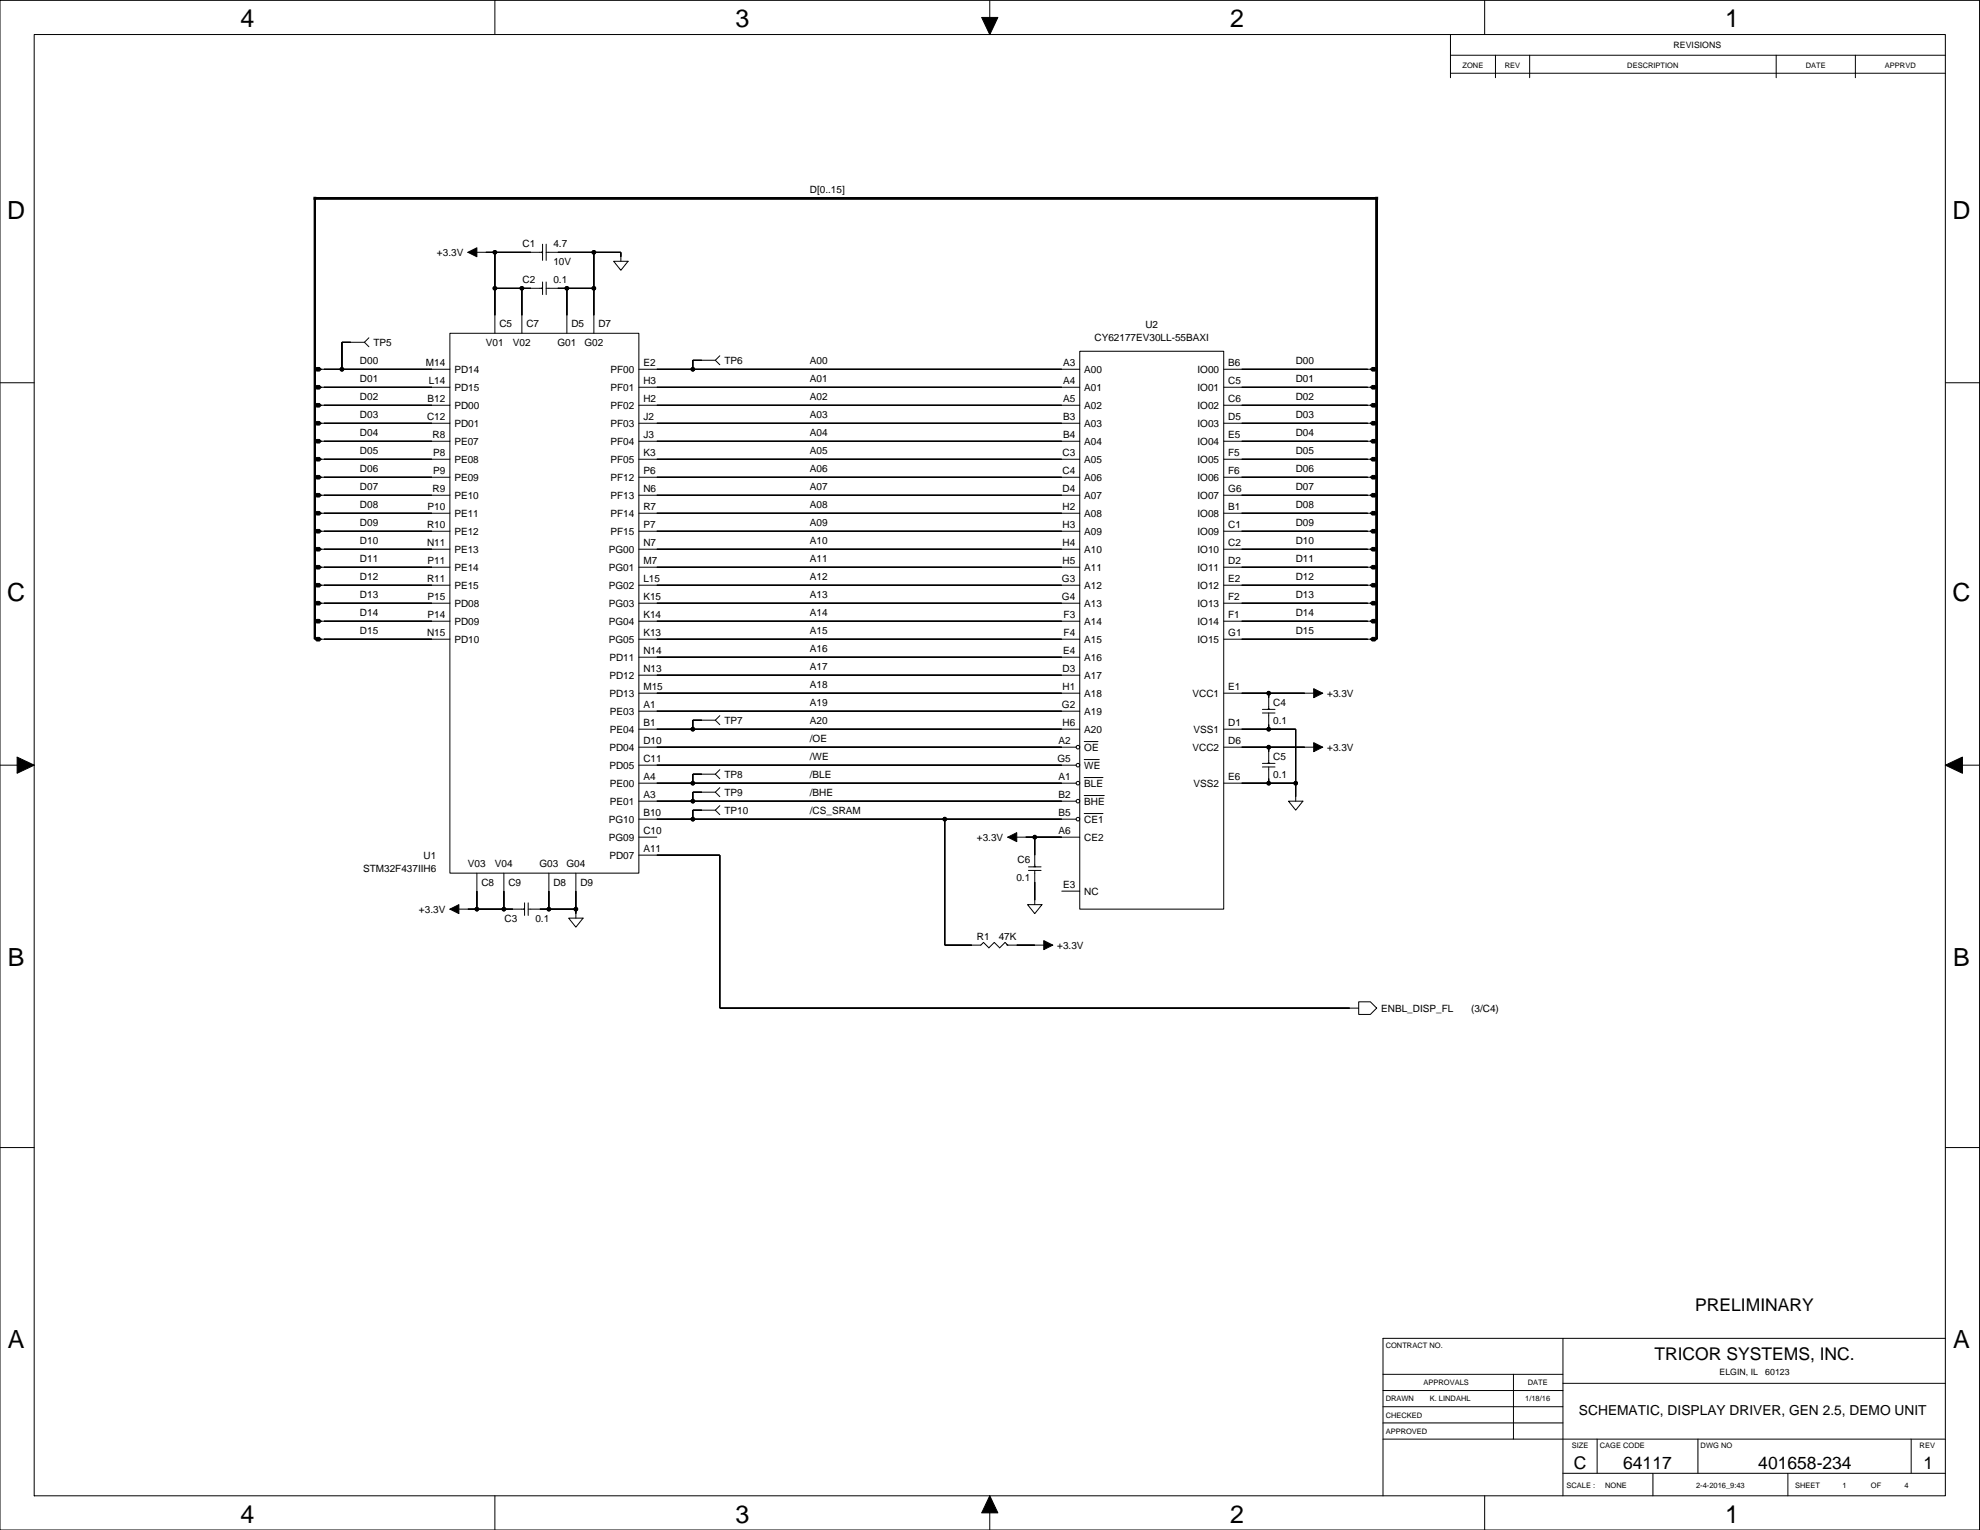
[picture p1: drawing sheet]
<svg xmlns="http://www.w3.org/2000/svg" width="559mm" height="432mm" viewBox="0 0 559 432" stroke-linecap="round" stroke-linejoin="round" font-family="sans-serif">
<g fill="none" stroke="#000" stroke-width=".28">
<path d="M0 .1h558.7v431.7h-558.7zM9.6 9.7h539.4v412.5h-539.4zM139.7 .1v9.6M279.3 .1v9.6M409.4 15.6h139.6M409.4 9.7v12.2M419 .1v9.6M422.1 15.6v6.3M431.7 15.6v6.3M501.3 15.6v6.3M523.6 15.6v6.3M409.4 20.7h139.6"/>
<path d="M134.6 71.2h18.5M137.1 71.2h.1M139.7 71.2v22.9M153.1 70.9l-.2 .3 .2 .3M153.1 68.9v4.6M153.1 79.6v3.5M154.1 71.2h21.1v2.5M154.1 68.9v4.6M154.1 79.6v3.5M167.6 71.2v22.9M173.2 73.7h4.1l-2.1 2.6zM102.8 96.6h-6.3v7.6"/>
<path d="M102.8 96.6l1.3 1.3M104.1 95.3l-1.3 1.3M127 94.1h53.3v152.3h-53.3zM139.7 81.4h13.4M147.3 81.4v12.7M153.1 81.1l-.2 .3 .2 .2M154.1 81.4h13.5M160 81.4v12.7M304.7 99.1h40.7v157.5h-40.7zM0 108h9.6M90.7 104.2h36.3M90.7 109.3h36.3"/>
<path d="M90.7 114.4h36.3M90.7 119.5h36.3M91.4 104.2h.1M91.4 109.3h.1M91.4 114.4h.1M91.4 119.5h.1M180.3 104.2h124.4M180.3 109.3h124.4M180.3 114.4h124.4M180.3 119.5h124.4M201.9 101.7h-6.4v2.5M201.9 101.7l1.3 1.2"/>
<path d="M203.2 100.4l-1.3 1.3M345.4 104.2h41.4M345.4 109.3h41.4M345.4 114.4h41.4M345.4 119.5h41.4M386 104.2h.1M386 109.3h.1M386 114.4h.1M386 119.5h.1M549 108h9.7M90.7 124.5h36.3M90.7 129.6h36.3"/>
<path d="M90.7 134.7h36.3M90.7 139.8h36.3M91.4 124.5h.1M91.4 129.6h.1M91.4 134.7h.1M91.4 139.8h.1M180.3 124.5h124.4M180.3 129.6h124.4M180.3 134.7h124.4M180.3 139.8h124.4M345.4 124.5h41.4M345.4 129.6h41.4"/>
<path d="M345.4 134.7h41.4M345.4 139.8h41.4M386 124.5h.1M386 129.6h.1M386 134.7h.1M386 139.8h.1M90.7 144.8h36.3M90.7 149.9h36.3M90.7 155h36.3M91.4 144.8h.1M91.4 149.9h.1M91.4 155h.1"/>
<path d="M180.3 144.8h124.4M180.3 149.9h124.4M180.3 155h124.4M345.4 144.8h41.4M345.4 149.9h41.4M345.4 155h41.4M386 144.8h.1M386 149.9h.1M386 155h.1M90.7 160.1h36.3M90.7 165.2h36.3M90.7 170.2h36.3"/>
<path d="M90.7 175.3h36.3M91.4 160.1h.1M91.4 165.2h.1M91.4 170.2h.1M91.4 175.3h.1M180.3 160.1h124.4M180.3 165.2h124.4M180.3 170.2h124.4M180.3 175.3h124.4M345.4 160.1h41.4M345.4 165.2h41.4M345.4 170.2h41.4"/>
<path d="M345.4 175.3h41.4M386 160.1h.1M386 165.2h.1M386 170.2h.1M386 175.3h.1M90.7 180.4h36.3M91.4 180.4h.1M180.3 195.6h124.4M180.3 180.4h124.4M180.3 185.5h124.4M180.3 190.6h124.4M345.4 195.6h25.4"/>
<path d="M345.4 180.4h41.4M358.1 195.6v4.6M368.2 195.6h.1M386 180.4h.1M0 215.9h9.6M180.3 215.9h123.4M180.3 210.9h123.4M180.3 200.7h124.4M180.3 205.8h124.4M201.9 203.3h-6.4v2.5M201.9 203.3l1.3 1.2M201.9 218.5h-6.4v2.5"/>
<path d="M201.9 218.5l1.3 1.3M203.2 202l-1.3 1.3M203.2 217.2l-1.3 1.3M306 214.4h4.2M306 219.4h5.3M306 209.3h3.9M345.4 205.8h20.3v20.3M345.4 210.9h25.4M356.3 201.2h3.5M356.3 200.2h3.5M356.3 216.5h3.5M356.3 215.4h3.5"/>
<path d="M357.8 200.2l.3-.2 .2 .2M357.8 215.4l.3-.2 .2 .2M358.1 201.2v4.6M358.1 210.9v4.5M358.1 216.5v4.5M368.2 210.9h.1M549 215.9h9.7M180.3 236.3h5.1M180.3 221h123.4M180.3 226.1h123.4M180.3 231.2h123.4M201.9 223.6h-6.4v2.5"/>
<path d="M201.9 223.6l1.3 1.2M201.9 228.6h-6.4v2.6M201.9 228.6l1.3 1.3M203.2 222.3l-1.3 1.3M203.2 227.4l-1.3 1.2M266.6 231.2v35.5h10.2l.8-.7 1.5 1.5 1.5-1.5 1.5 1.5 1.6-1.5 .7 .7M287 236.3h17.7M289.5 236.3h.1M292 236.3v8.3M306 224.5h5.6M306 229.6h5.3M345.4 221h20.3"/>
<path d="M363.6 226.1h4.1l-2 2.5zM129.5 256.6h18.5M132.1 256.6h.1M134.6 246.4v10.2M142.2 246.4v10.2M148 256.3l-.2 .3 .2 .2M148 254.8v3.6M149.1 256.6h13.4M149.1 254.8v3.6M154.9 246.4v10.2M160.5 259.1h4.1l-2.1 2.6zM162.5 246.4v12.7"/>
<path d="M180.3 241.3h22.9v43.2h180.3M290 255.3h4.1l-2.1 2.5zM290.3 245.7h3.5M290.3 244.6h3.5M291.8 244.6l.2-.2 .3 .2M292 245.7v9.6M299.7 251.5h5M284.2 266.5v.2h.2M284.4 266.7h10.2M292 266.7h.1M383.5 282.7h3.3l1.7 1.8-1.7 1.8h-3.3zM0 323.9h9.6"/>
<path d="M549 323.9h9.7M441.1 377.7v44.5M549 377.7h-158.7v44.5M390.3 387.9h50.8M390.3 397h50.8M390.3 392.4h50.8M427.1 387.9v18.3M441.1 390.4h107.9M390.3 401.6h50.8M390.3 406.2h158.7M441.1 415.8h107.9M450.7 406.2v9.6"/>
<path d="M466.5 415.8v6.4M479.2 406.2v9.6M504.6 415.8v6.4M539.4 406.2v9.6M139.7 422.2v9.6M279.3 422.2v9.6M419 422.2v9.6"/>
<circle cx="139.7" cy="71.2" r=".51"/>
<circle cx="167.6" cy="71.2" r=".51"/>
<circle cx="139.7" cy="81.4" r=".51"/>
<circle cx="147.3" cy="81.4" r=".51"/>
<circle cx="160" cy="81.4" r=".51"/>
<circle cx="167.6" cy="81.4" r=".51"/>
<circle cx="96.5" cy="104.2" r=".51"/>
<circle cx="195.5" cy="104.2" r=".51"/>
<circle cx="358.1" cy="195.6" r=".51"/>
<circle cx="195.5" cy="205.8" r=".51"/>
<circle cx="304.2" cy="210.9" r=".51"/>
<circle cx="304.2" cy="215.9" r=".51"/>
<circle cx="358.1" cy="205.8" r=".51"/>
<circle cx="358.1" cy="210.9" r=".51"/>
<circle cx="195.5" cy="221" r=".51"/>
<circle cx="195.5" cy="226.1" r=".51"/>
<circle cx="195.5" cy="231.2" r=".51"/>
<circle cx="266.6" cy="231.2" r=".51"/>
<circle cx="292" cy="236.3" r=".51"/>
<circle cx="304.2" cy="226.1" r=".51"/>
<circle cx="304.2" cy="221" r=".51"/>
<circle cx="304.2" cy="231.2" r=".51"/>
<circle cx="358.1" cy="221" r=".51"/>
<circle cx="365.7" cy="221" r=".51"/>
<circle cx="134.6" cy="256.6" r=".51"/>
<circle cx="142.2" cy="256.6" r=".51"/>
<circle cx="154.9" cy="256.6" r=".51"/>
<circle cx="162.5" cy="256.6" r=".51"/>
</g>
<g fill="#000" stroke="#000" stroke-width=".28">
<path d="M277.1 4.9h4.5l-2.3 4.8z" fill-rule="evenodd"/>
<path d="M88.6 55.7h.6v.5h-.6z" fill-rule="evenodd"/>
<path d="M388.3 55.7h.5v.5h-.5z" fill-rule="evenodd"/>
<path d="M132.1 71.2l2.5-1.3v2.6z" fill-rule="evenodd"/>
<path d="M137.1 71.2h2.6z" fill-rule="evenodd"/>
<path d="M139.7 71.2v10.2z" fill-rule="evenodd"/>
<path d="M139.7 71.2h10.1z" fill-rule="evenodd"/>
<path d="M167.6 71.2v10.2z" fill-rule="evenodd"/>
<path d="M157.4 71.2h10.2z" fill-rule="evenodd"/>
<path d="M175.2 71.2v1.3z" fill-rule="evenodd"/>
<path d="M167.6 71.2h7.6z" fill-rule="evenodd"/>
<path d="M96.5 96.6v7.6z" fill-rule="evenodd"/>
<path d="M96.5 96.6h2.5z" fill-rule="evenodd"/>
<path d="M139.7 81.4v7.6z" fill-rule="evenodd"/>
<path d="M147.3 81.4v7.6z" fill-rule="evenodd"/>
<path d="M139.7 81.4h7.6z" fill-rule="evenodd"/>
<path d="M147.3 81.4h2.5z" fill-rule="evenodd"/>
<path d="M157.4 81.4h2.6z" fill-rule="evenodd"/>
<path d="M160 81.4v7.6z" fill-rule="evenodd"/>
<path d="M167.6 81.4v7.6z" fill-rule="evenodd"/>
<path d="M160 81.4h7.6z" fill-rule="evenodd"/>
<path d="M89.4 103.7h.7l.6 .5-.6 .5h-.7l-.5-.5z" fill-rule="evenodd"/>
<path d="M88.9 109.3l.5-.5h.7l.6 .5-.6 .5h-.7z" fill-rule="evenodd"/>
<path d="M89.4 113.9h.7l.6 .5-.6 .5h-.7l-.5-.5z" fill-rule="evenodd"/>
<path d="M89.4 118.9h.7l.6 .6-.6 .5h-.7l-.5-.5z" fill-rule="evenodd"/>
<path d="M91.4 104.2h5.1z" fill-rule="evenodd"/>
<path d="M91.4 109.3h30.5z" fill-rule="evenodd"/>
<path d="M91.4 114.4h30.5z" fill-rule="evenodd"/>
<path d="M91.4 119.5h30.5z" fill-rule="evenodd"/>
<path d="M96.5 104.2h25.4z" fill-rule="evenodd"/>
<path d="M195.5 101.7v2.5z" fill-rule="evenodd"/>
<path d="M185.4 104.2h10.1z" fill-rule="evenodd"/>
<path d="M195.5 101.7h2.6z" fill-rule="evenodd"/>
<path d="M185.4 109.3h114.3z" fill-rule="evenodd"/>
<path d="M185.4 114.4h114.3z" fill-rule="evenodd"/>
<path d="M185.4 119.5h114.3z" fill-rule="evenodd"/>
<path d="M195.5 104.2h104.2z" fill-rule="evenodd"/>
<path d="M350.4 104.2h35.6z" fill-rule="evenodd"/>
<path d="M350.4 109.3h35.6z" fill-rule="evenodd"/>
<path d="M350.4 114.4h35.6z" fill-rule="evenodd"/>
<path d="M350.4 119.5h35.6z" fill-rule="evenodd"/>
<path d="M387.3 103.7h.7l.5 .5-.5 .5h-.7l-.5-.5z" fill-rule="evenodd"/>
<path d="M386.8 109.3l.5-.5h.7l.5 .5-.5 .5h-.7z" fill-rule="evenodd"/>
<path d="M387.3 113.9h.7l.5 .5-.5 .5h-.7l-.5-.5z" fill-rule="evenodd"/>
<path d="M387.3 118.9h.7l.5 .6-.5 .5h-.7l-.5-.5z" fill-rule="evenodd"/>
<path d="M88.9 124.5l.5-.5h.7l.6 .5-.6 .5h-.7z" fill-rule="evenodd"/>
<path d="M89.4 129.1h.7l.6 .5-.6 .5h-.7l-.5-.5z" fill-rule="evenodd"/>
<path d="M89.4 134.2h.7l.6 .5-.6 .5h-.7l-.5-.5z" fill-rule="evenodd"/>
<path d="M89.4 139.3h.7l.6 .5-.6 .5h-.7l-.5-.5z" fill-rule="evenodd"/>
<path d="M91.4 124.5h30.5z" fill-rule="evenodd"/>
<path d="M91.4 129.6h30.5z" fill-rule="evenodd"/>
<path d="M91.4 134.7h30.5z" fill-rule="evenodd"/>
<path d="M91.4 139.8h30.5z" fill-rule="evenodd"/>
<path d="M185.4 124.5h114.3z" fill-rule="evenodd"/>
<path d="M185.4 129.6h114.3z" fill-rule="evenodd"/>
<path d="M185.4 134.7h114.3z" fill-rule="evenodd"/>
<path d="M185.4 139.8h114.3z" fill-rule="evenodd"/>
<path d="M350.4 124.5h35.6z" fill-rule="evenodd"/>
<path d="M350.4 129.6h35.6z" fill-rule="evenodd"/>
<path d="M350.4 134.7h35.6z" fill-rule="evenodd"/>
<path d="M350.4 139.8h35.6z" fill-rule="evenodd"/>
<path d="M386.8 124.5l.5-.5h.7l.5 .5-.5 .5h-.7z" fill-rule="evenodd"/>
<path d="M386.8 129.6l.5-.5h.7l.5 .5-.5 .5h-.7z" fill-rule="evenodd"/>
<path d="M387.3 134.2h.7l.5 .5-.5 .5h-.7l-.5-.5z" fill-rule="evenodd"/>
<path d="M387.3 139.3h.7l.5 .5-.5 .5h-.7l-.5-.5z" fill-rule="evenodd"/>
<path d="M89.4 144.3h.7l.6 .5-.6 .6h-.7l-.5-.6z" fill-rule="evenodd"/>
<path d="M89.4 149.4h.7l.6 .5-.6 .5h-.7l-.5-.5z" fill-rule="evenodd"/>
<path d="M89.4 154.5h.7l.6 .5-.6 .5h-.7l-.5-.5z" fill-rule="evenodd"/>
<path d="M91.4 144.8h30.5z" fill-rule="evenodd"/>
<path d="M91.4 149.9h30.5z" fill-rule="evenodd"/>
<path d="M91.4 155h30.5z" fill-rule="evenodd"/>
<path d="M185.4 144.8h114.3z" fill-rule="evenodd"/>
<path d="M185.4 149.9h114.3z" fill-rule="evenodd"/>
<path d="M185.4 155h114.3z" fill-rule="evenodd"/>
<path d="M350.4 144.8h35.6z" fill-rule="evenodd"/>
<path d="M350.4 149.9h35.6z" fill-rule="evenodd"/>
<path d="M350.4 155h35.6z" fill-rule="evenodd"/>
<path d="M386.8 144.8l.5-.5h.7l.5 .5-.5 .6h-.7z" fill-rule="evenodd"/>
<path d="M387.3 149.4h.7l.5 .5-.5 .5h-.7l-.5-.5z" fill-rule="evenodd"/>
<path d="M387.3 154.5h.7l.5 .5-.5 .5h-.7l-.5-.5z" fill-rule="evenodd"/>
<path d="M89.4 159.6h.7l.6 .5-.6 .5h-.7l-.5-.5z" fill-rule="evenodd"/>
<path d="M89.4 164.7h.7l.6 .5-.6 .5h-.7l-.5-.5z" fill-rule="evenodd"/>
<path d="M89.4 169.7h.7l.6 .5-.6 .5h-.7l-.5-.5z" fill-rule="evenodd"/>
<path d="M89.4 174.8h.7l.6 .5-.6 .5h-.7l-.5-.5z" fill-rule="evenodd"/>
<path d="M91.4 160.1h30.5z" fill-rule="evenodd"/>
<path d="M91.4 165.2h30.5z" fill-rule="evenodd"/>
<path d="M91.4 170.2h30.5z" fill-rule="evenodd"/>
<path d="M91.4 175.3h30.5z" fill-rule="evenodd"/>
<path d="M185.4 160.1h114.3z" fill-rule="evenodd"/>
<path d="M185.4 165.2h114.3z" fill-rule="evenodd"/>
<path d="M185.4 170.2h114.3z" fill-rule="evenodd"/>
<path d="M185.4 175.3h114.3z" fill-rule="evenodd"/>
<path d="M350.4 160.1h35.6z" fill-rule="evenodd"/>
<path d="M350.4 165.2h35.6z" fill-rule="evenodd"/>
<path d="M350.4 170.2h35.6z" fill-rule="evenodd"/>
<path d="M350.4 175.3h35.6z" fill-rule="evenodd"/>
<path d="M386.8 160.1l.5-.5h.7l.5 .5-.5 .5h-.7z" fill-rule="evenodd"/>
<path d="M386.8 165.2l.5-.5h.7l.5 .5-.5 .5h-.7z" fill-rule="evenodd"/>
<path d="M387.3 169.7h.7l.5 .5-.5 .5h-.7l-.5-.5z" fill-rule="evenodd"/>
<path d="M387.3 174.8h.7l.5 .5-.5 .5h-.7l-.5-.5z" fill-rule="evenodd"/>
<path d="M89.4 179.9h.7l.6 .5-.6 .5h-.7l-.5-.5z" fill-rule="evenodd"/>
<path d="M91.4 180.4h30.5z" fill-rule="evenodd"/>
<path d="M185.4 180.4h114.3z" fill-rule="evenodd"/>
<path d="M185.4 195.6h114.3z" fill-rule="evenodd"/>
<path d="M185.4 190.6h114.3z" fill-rule="evenodd"/>
<path d="M185.4 185.5h114.3z" fill-rule="evenodd"/>
<path d="M358.1 195.6v1.3z" fill-rule="evenodd"/>
<path d="M350.4 195.6h7.7z" fill-rule="evenodd"/>
<path d="M358.1 195.6h10.1z" fill-rule="evenodd"/>
<path d="M370.8 194.4l2.5 1.2-2.5 1.3z" fill-rule="evenodd"/>
<path d="M350.4 180.4h35.6z" fill-rule="evenodd"/>
<path d="M386.8 180.4l.5-.5h.7l.5 .5-.5 .5h-.7z" fill-rule="evenodd"/>
<path d="M4.8 213.7l4.8 2.2-4.8 2.3z" fill-rule="evenodd"/>
<path d="M195.5 218.5v2.5z" fill-rule="evenodd"/>
<path d="M195.5 203.3v2.5z" fill-rule="evenodd"/>
<path d="M185.4 205.8h10.1z" fill-rule="evenodd"/>
<path d="M195.5 218.5h2.6z" fill-rule="evenodd"/>
<path d="M195.5 203.3h2.6z" fill-rule="evenodd"/>
<path d="M185.4 200.7h114.3z" fill-rule="evenodd"/>
<path d="M195.5 205.8h104.2z" fill-rule="evenodd"/>
<path d="M185.4 215.9h114.3z" fill-rule="evenodd"/>
<path d="M185.4 210.9h114.3z" fill-rule="evenodd"/>
<path d="M358.1 210.9v1.2z" fill-rule="evenodd"/>
<path d="M350.4 210.9h7.7z" fill-rule="evenodd"/>
<path d="M358.1 219.8v1.2z" fill-rule="evenodd"/>
<path d="M358.1 204.5v1.3z" fill-rule="evenodd"/>
<path d="M350.4 205.8h7.7z" fill-rule="evenodd"/>
<path d="M358.1 205.8h7.6z" fill-rule="evenodd"/>
<path d="M365.7 205.8v15.2z" fill-rule="evenodd"/>
<path d="M358.1 210.9h10.1z" fill-rule="evenodd"/>
<path d="M370.8 209.6l2.5 1.3-2.5 1.2z" fill-rule="evenodd"/>
<path d="M549 215.9l4.8-2.2v4.5z" fill-rule="evenodd"/>
<path d="M185.4 221h10.1z" fill-rule="evenodd"/>
<path d="M195.5 223.6v2.5z" fill-rule="evenodd"/>
<path d="M185.4 226.1h10.1z" fill-rule="evenodd"/>
<path d="M195.5 228.6v2.6z" fill-rule="evenodd"/>
<path d="M185.4 231.2h10.1z" fill-rule="evenodd"/>
<path d="M195.5 223.6h2.6z" fill-rule="evenodd"/>
<path d="M195.5 228.6h2.6z" fill-rule="evenodd"/>
<path d="M266.6 231.2v35.5z" fill-rule="evenodd"/>
<path d="M195.5 231.2h71.1z" fill-rule="evenodd"/>
<path d="M284.4 236.3l2.6-1.3v2.5z" fill-rule="evenodd"/>
<path d="M289.5 236.3h2.5z" fill-rule="evenodd"/>
<path d="M292 236.3v5z" fill-rule="evenodd"/>
<path d="M292 236.3h7.7z" fill-rule="evenodd"/>
<path d="M195.5 221h104.2z" fill-rule="evenodd"/>
<path d="M195.5 226.1h104.2z" fill-rule="evenodd"/>
<path d="M266.6 231.2h33.1z" fill-rule="evenodd"/>
<path d="M350.4 221h7.7z" fill-rule="evenodd"/>
<path d="M358.1 221h7.6z" fill-rule="evenodd"/>
<path d="M365.7 221v3.8z" fill-rule="evenodd"/>
<path d="M127 256.6l2.5-1.3v2.5z" fill-rule="evenodd"/>
<path d="M134.6 251.5v5.1z" fill-rule="evenodd"/>
<path d="M132.1 256.6h2.5z" fill-rule="evenodd"/>
<path d="M142.2 251.5v5.1z" fill-rule="evenodd"/>
<path d="M134.6 256.6h7.6z" fill-rule="evenodd"/>
<path d="M142.2 256.6h2.5z" fill-rule="evenodd"/>
<path d="M154.9 251.5v5.1z" fill-rule="evenodd"/>
<path d="M152.4 256.6h2.5z" fill-rule="evenodd"/>
<path d="M162.5 251.5v5.1z" fill-rule="evenodd"/>
<path d="M162.5 256.6v1.2z" fill-rule="evenodd"/>
<path d="M154.9 256.6h7.6z" fill-rule="evenodd"/>
<path d="M203.2 241.3v43.2z" fill-rule="evenodd"/>
<path d="M185.4 241.3h17.8z" fill-rule="evenodd"/>
<path d="M292 249v5z" fill-rule="evenodd"/>
<path d="M266.6 266.7h7.7z" fill-rule="evenodd"/>
<path d="M287 266.7h5z" fill-rule="evenodd"/>
<path d="M294.6 265.5l2.5 1.2-2.5 1.3z" fill-rule="evenodd"/>
<path d="M203.2 284.5h177.7z" fill-rule="evenodd"/>
<path d="M279.3 422.2l2.3 4.8h-4.5z" fill-rule="evenodd"/>
<circle cx="139.7" cy="71.2" r=".51"/>
<circle cx="167.6" cy="71.2" r=".51"/>
<circle cx="139.7" cy="81.4" r=".51"/>
<circle cx="147.3" cy="81.4" r=".51"/>
<circle cx="160" cy="81.4" r=".51"/>
<circle cx="167.6" cy="81.4" r=".51"/>
<circle cx="96.5" cy="104.2" r=".51"/>
<circle cx="195.5" cy="104.2" r=".51"/>
<circle cx="358.1" cy="195.6" r=".51"/>
<circle cx="195.5" cy="205.8" r=".51"/>
<circle cx="358.1" cy="205.8" r=".51"/>
<circle cx="358.1" cy="210.9" r=".51"/>
<circle cx="195.5" cy="221" r=".51"/>
<circle cx="195.5" cy="226.1" r=".51"/>
<circle cx="195.5" cy="231.2" r=".51"/>
<circle cx="266.6" cy="231.2" r=".51"/>
<circle cx="292" cy="236.3" r=".51"/>
<circle cx="358.1" cy="221" r=".51"/>
<circle cx="365.7" cy="221" r=".51"/>
<circle cx="134.6" cy="256.6" r=".51"/>
<circle cx="142.2" cy="256.6" r=".51"/>
<circle cx="154.9" cy="256.6" r=".51"/>
<circle cx="162.5" cy="256.6" r=".51"/>
</g>
<g fill="#000" stroke="#000" stroke-width=".6">
<path d="M88.9 56v124.4z" fill-rule="evenodd"/>
<path d="M388.5 56v124.4z" fill-rule="evenodd"/>
<path d="M88.9 56h299.6z" fill-rule="evenodd"/>
</g>
<path d="M88.9 180.4v-124.4h299.6v124.4" fill="none" stroke="#000" stroke-width=".6"/>
<g font-size="7.1">
<text x="67.9" y="7.7">4</text>
<text x="207.5" y="7.7">3</text>
<text x="347.2" y="7.7">2</text>
<text x="486.9" y="7.7">1</text>
<text x="2" y="61.8">D</text>
<text x="551" y="61.8">D</text>
<text x="2" y="169.7">C</text>
<text x="551" y="169.7">C</text>
<text x="2.2" y="272.6">B</text>
<text x="551.2" y="272.6">B</text>
<text x="2.2" y="380.5">A</text>
<text x="551.2" y="380.5">A</text>
<text x="67.9" y="429.8">4</text>
<text x="207.5" y="429.8">3</text>
<text x="347.2" y="429.8">2</text>
<text x="486.9" y="429.8">1</text>
</g>
<g font-size="4.9">
<text x="478.4" y="370.1">PRELIMINARY</text>
<text x="466.9" y="383.8">TRICOR SYSTEMS, INC.</text>
<text x="444.1" y="414.5">C</text>
<text x="458.1" y="414.5">64117</text>
<text x="496.2" y="414.5">401658-234</text>
<text x="542.8" y="414.5">1</text>
</g>
<text font-size="3.9" x="445.6" y="399.4">SCHEMATIC, DISPLAY DRIVER, GEN 2.5, DEMO UNIT</text>
<g font-size="2.8">
<text x="228.5" y="54.4">D[0..15]</text>
<text x="147.5" y="69.7">C1</text>
<text x="156.2" y="69.7">4.7</text>
<text x="123.3" y="72.2">+3.3V</text>
<text x="156.2" y="74.8">10V</text>
<text x="147.5" y="79.8">C2</text>
<text x="156.2" y="79.8">0.1</text>
<text x="140.9" y="92.3">C5</text>
<text x="148.6" y="92.3">C7</text>
<text x="161.3" y="92.3">D5</text>
<text x="168.9" y="92.3">D7</text>
<text x="323.2" y="92.5">U2</text>
<text x="105.4" y="97.6">TP5</text>
<text x="137.2" y="97.7">V01</text>
<text x="144.8" y="97.7">V02</text>
<text x="157.3" y="97.7">G01</text>
<text x="164.9" y="97.7">G02</text>
<text x="308.9" y="96.3">CY62177EV30LL-55BAXI</text>
<text x="101.6" y="107.8">D01</text>
<text x="101.6" y="102.7">D00</text>
<text x="120.2" y="103.2">M14</text>
<text x="128.2" y="105.2">PD14</text>
<text x="172.3" y="105.2">PF00</text>
<text x="181.6" y="103.2">E2</text>
<text x="204.4" y="102.7">TP6</text>
<text x="228.5" y="107.8">A01</text>
<text x="228.5" y="102.7">A00</text>
<text x="300" y="103.2">A3</text>
<text x="306" y="105.2">A00</text>
<text x="338" y="105.2">IO00</text>
<text x="346.6" y="103.2">B6</text>
<text x="365.7" y="102.7">D00</text>
<text x="365.7" y="107.8">D01</text>
<text x="101.6" y="112.8">D02</text>
<text x="120.7" y="113.4">B12</text>
<text x="121" y="108.3">L14</text>
<text x="128.2" y="110.3">PD15</text>
<text x="172.3" y="110.3">PF01</text>
<text x="181.6" y="108.3">H3</text>
<text x="181.6" y="113.4">H2</text>
<text x="228.5" y="112.8">A02</text>
<text x="300" y="108.3">A4</text>
<text x="300" y="113.4">A5</text>
<text x="306" y="110.3">A01</text>
<text x="338" y="110.3">IO01</text>
<text x="346.6" y="108.3">C5</text>
<text x="346.6" y="113.4">C6</text>
<text x="365.7" y="112.8">D02</text>
<text x="101.6" y="117.9">D03</text>
<text x="120.5" y="118.4">C12</text>
<text x="128.2" y="115.4">PD00</text>
<text x="172.3" y="115.4">PF02</text>
<text x="181.6" y="118.4">J2</text>
<text x="228.5" y="117.9">A03</text>
<text x="300" y="118.4">B3</text>
<text x="306" y="115.4">A02</text>
<text x="338" y="115.4">IO02</text>
<text x="346.6" y="118.4">D5</text>
<text x="365.7" y="117.9">D03</text>
<text x="101.6" y="123">D04</text>
<text x="122.1" y="123.5">R8</text>
<text x="128.2" y="125.5">PE07</text>
<text x="128.2" y="120.5">PD01</text>
<text x="172.3" y="120.5">PF03</text>
<text x="172.3" y="125.5">PF04</text>
<text x="181.6" y="123.5">J3</text>
<text x="228.5" y="123">A04</text>
<text x="300" y="123.5">B4</text>
<text x="306" y="120.5">A03</text>
<text x="306" y="125.5">A04</text>
<text x="338" y="120.5">IO03</text>
<text x="338" y="125.5">IO04</text>
<text x="346.6" y="123.5">E5</text>
<text x="365.7" y="123">D04</text>
<text x="101.6" y="128.1">D05</text>
<text x="122.2" y="128.6">P8</text>
<text x="128.2" y="130.6">PE08</text>
<text x="172.3" y="130.6">PF05</text>
<text x="181.6" y="128.6">K3</text>
<text x="228.5" y="128.1">A05</text>
<text x="299.9" y="128.6">C3</text>
<text x="306" y="130.6">A05</text>
<text x="338" y="130.6">IO05</text>
<text x="346.6" y="128.6">F5</text>
<text x="365.7" y="128.1">D05</text>
<text x="101.6" y="133.2">D06</text>
<text x="122.2" y="133.7">P9</text>
<text x="128.2" y="135.7">PE09</text>
<text x="172.3" y="135.7">PF12</text>
<text x="181.6" y="133.7">P6</text>
<text x="228.5" y="133.2">A06</text>
<text x="299.9" y="133.7">C4</text>
<text x="306" y="135.7">A06</text>
<text x="338" y="135.7">IO06</text>
<text x="346.6" y="133.7">F6</text>
<text x="365.7" y="133.2">D06</text>
<text x="101.6" y="138.2">D07</text>
<text x="101.6" y="143.3">D08</text>
<text x="120.7" y="143.8">P10</text>
<text x="122.1" y="138.8">R9</text>
<text x="128.2" y="140.8">PE10</text>
<text x="172.3" y="140.8">PF13</text>
<text x="181.6" y="138.8">N6</text>
<text x="181.6" y="143.8">R7</text>
<text x="228.5" y="138.2">A07</text>
<text x="228.5" y="143.3">A08</text>
<text x="299.9" y="138.8">D4</text>
<text x="299.9" y="143.8">H2</text>
<text x="306" y="140.8">A07</text>
<text x="338" y="140.8">IO07</text>
<text x="346.6" y="138.8">G6</text>
<text x="346.6" y="143.8">B1</text>
<text x="365.7" y="138.2">D07</text>
<text x="365.7" y="143.3">D08</text>
<text x="101.6" y="148.4">D09</text>
<text x="120.5" y="148.9">R10</text>
<text x="128.2" y="145.9">PE11</text>
<text x="172.3" y="145.9">PF14</text>
<text x="181.6" y="148.9">P7</text>
<text x="228.5" y="148.4">A09</text>
<text x="299.9" y="148.9">H3</text>
<text x="306" y="145.9">A08</text>
<text x="338" y="145.9">IO08</text>
<text x="346.6" y="148.9">C1</text>
<text x="365.7" y="148.4">D09</text>
<text x="101.6" y="153.5">D10</text>
<text x="120.5" y="154">N11</text>
<text x="128.2" y="150.9">PE12</text>
<text x="172.3" y="150.9">PF15</text>
<text x="181.6" y="154">N7</text>
<text x="228.5" y="153.5">A10</text>
<text x="299.9" y="154">H4</text>
<text x="306" y="150.9">A09</text>
<text x="338" y="150.9">IO09</text>
<text x="346.6" y="154">C2</text>
<text x="365.7" y="153.5">D10</text>
<text x="101.6" y="158.6">D11</text>
<text x="120.7" y="159.1">P11</text>
<text x="128.2" y="156">PE13</text>
<text x="128.2" y="161.1">PE14</text>
<text x="171.8" y="156">PG00</text>
<text x="171.8" y="161.1">PG01</text>
<text x="181.6" y="159.1">M7</text>
<text x="228.5" y="158.6">A11</text>
<text x="299.9" y="159.1">H5</text>
<text x="306" y="156">A10</text>
<text x="306" y="161.1">A11</text>
<text x="338" y="156">IO10</text>
<text x="338" y="161.1">IO11</text>
<text x="346.6" y="159.1">D2</text>
<text x="365.7" y="158.6">D11</text>
<text x="101.6" y="163.6">D12</text>
<text x="120.5" y="164.2">R11</text>
<text x="128.2" y="166.2">PE15</text>
<text x="171.8" y="166.2">PG02</text>
<text x="181.6" y="164.2">L15</text>
<text x="228.5" y="163.6">A12</text>
<text x="299.7" y="164.2">G3</text>
<text x="306" y="166.2">A12</text>
<text x="338" y="166.2">IO12</text>
<text x="346.6" y="164.2">E2</text>
<text x="365.7" y="163.6">D12</text>
<text x="101.6" y="168.7">D13</text>
<text x="101.6" y="173.8">D14</text>
<text x="120.7" y="169.2">P15</text>
<text x="128.2" y="171.3">PD08</text>
<text x="171.8" y="171.3">PG03</text>
<text x="181.6" y="169.2">K15</text>
<text x="228.5" y="168.7">A13</text>
<text x="228.5" y="173.8">A14</text>
<text x="299.7" y="169.2">G4</text>
<text x="306" y="171.3">A13</text>
<text x="338" y="171.3">IO13</text>
<text x="346.6" y="169.2">F2</text>
<text x="365.7" y="168.7">D13</text>
<text x="365.7" y="173.8">D14</text>
<text x="101.6" y="178.9">D15</text>
<text x="120.5" y="179.4">N15</text>
<text x="120.7" y="174.3">P14</text>
<text x="128.2" y="176.3">PD09</text>
<text x="171.8" y="176.3">PG04</text>
<text x="181.6" y="174.3">K14</text>
<text x="181.6" y="179.4">K13</text>
<text x="228.5" y="178.9">A15</text>
<text x="300.2" y="179.4">F4</text>
<text x="300.2" y="174.3">F3</text>
<text x="306" y="176.3">A14</text>
<text x="338" y="176.3">IO14</text>
<text x="346.6" y="174.3">F1</text>
<text x="346.6" y="179.4">G1</text>
<text x="365.7" y="178.9">D15</text>
<text x="128.2" y="181.4">PD10</text>
<text x="171.8" y="181.4">PG05</text>
<text x="181.6" y="184.5">N14</text>
<text x="228.5" y="183.9">A16</text>
<text x="300" y="184.5">E4</text>
<text x="306" y="181.4">A15</text>
<text x="338" y="181.4">IO15</text>
<text x="172" y="186.5">PD11</text>
<text x="172" y="191.6">PD12</text>
<text x="181.6" y="189.5">N13</text>
<text x="228.5" y="189">A17</text>
<text x="299.9" y="189.5">D3</text>
<text x="306" y="186.5">A16</text>
<text x="306" y="191.6">A17</text>
<text x="172" y="196.6">PD13</text>
<text x="181.6" y="194.6">M15</text>
<text x="228.5" y="194.1">A18</text>
<text x="299.9" y="194.6">H1</text>
<text x="306" y="196.6">A18</text>
<text x="336.6" y="196.6">VCC1</text>
<text x="346.6" y="194.6">E1</text>
<text x="374.6" y="196.6">+3.3V</text>
<text x="172.1" y="201.7">PE03</text>
<text x="181.6" y="199.7">A1</text>
<text x="228.5" y="199.2">A19</text>
<text x="299.7" y="199.7">G2</text>
<text x="306" y="201.7">A19</text>
<text x="359.3" y="199.2">C4</text>
<text x="172.1" y="206.8">PE04</text>
<text x="181.6" y="209.9">D10</text>
<text x="181.6" y="204.8">B1</text>
<text x="204.4" y="204.3">TP7</text>
<text x="228.5" y="204.3">A20</text>
<text x="228.5" y="209.3">/OE</text>
<text x="298.7" y="209.9">A2</text>
<text x="299.9" y="204.8">H6</text>
<text x="306" y="206.8">A20</text>
<text x="336.9" y="206.8">VSS1</text>
<text x="346.6" y="209.9">D6</text>
<text x="346.6" y="204.8">D1</text>
<text x="359.3" y="204.3">0.1</text>
<text x="172" y="211.9">PD04</text>
<text x="181.6" y="214.9">C11</text>
<text x="228.5" y="214.4">/WE</text>
<text x="298.4" y="214.9">G5</text>
<text x="306" y="211.9">OE</text>
<text x="336.6" y="211.9">VCC2</text>
<text x="359.3" y="214.4">C5</text>
<text x="374.6" y="211.9">+3.3V</text>
<text x="172" y="217">PD05</text>
<text x="181.6" y="220">A4</text>
<text x="204.4" y="219.5">TP8</text>
<text x="228.5" y="219.5">/BLE</text>
<text x="298.7" y="220">A1</text>
<text x="306" y="217">WE</text>
<text x="346.6" y="220">E6</text>
<text x="359.3" y="219.5">0.1</text>
<text x="172.1" y="222">PE00</text>
<text x="172.1" y="227.1">PE01</text>
<text x="181.6" y="225.1">A3</text>
<text x="204.4" y="224.6">TP9</text>
<text x="228.5" y="224.6">/BHE</text>
<text x="298.7" y="225.1">B2</text>
<text x="306" y="227.1">BHE</text>
<text x="306" y="222">BLE</text>
<text x="336.9" y="222">VSS2</text>
<text x="171.8" y="232.2">PG10</text>
<text x="181.6" y="230.2">B10</text>
<text x="204.4" y="229.7">TP10</text>
<text x="228.5" y="229.7">/CS_SRAM</text>
<text x="298.7" y="230.2">B5</text>
<text x="306" y="232.2">CE1</text>
<text x="171.8" y="237.3">PG09</text>
<text x="181.6" y="235.3">C10</text>
<text x="275.7" y="237.3">+3.3V</text>
<text x="298.7" y="235.3">A6</text>
<text x="306" y="237.3">CE2</text>
<text x="119.6" y="242.4">U1</text>
<text x="132.1" y="244.7">V03</text>
<text x="139.7" y="244.7">V04</text>
<text x="152.2" y="244.7">G03</text>
<text x="159.9" y="244.7">G04</text>
<text x="172" y="242.4">PD07</text>
<text x="181.6" y="240.3">A11</text>
<text x="287.2" y="243.6">C6</text>
<text x="102.5" y="246.2">STM32F437IIH6</text>
<text x="135.9" y="250.1">C8</text>
<text x="143.5" y="250.1">C9</text>
<text x="156.2" y="250.1">D8</text>
<text x="163.8" y="250.1">D9</text>
<text x="286.8" y="248.7">0.1</text>
<text x="300" y="250.5">E3</text>
<text x="118.2" y="257.6">+3.3V</text>
<text x="306" y="252.5">NC</text>
<text x="142.4" y="260.1">C3</text>
<text x="151.1" y="260.1">0.1</text>
<text x="275.7" y="265.2">R1</text>
<text x="281.9" y="265.2">47K</text>
<text x="298.4" y="267.8">+3.3V</text>
<text x="389.8" y="285.5">ENBL_DISP_FL</text>
<text x="415.2" y="285.5">(3/C4)</text>
</g>
<g font-size="2.5">
<text x="472.3" y="13.6">REVISIONS</text>
<text x="485.3" y="388">ELGIN, IL</text>
<text x="498.2" y="388">60123</text>
</g>
<g font-size="2.1">
<text x="412.8" y="19.1">ZONE</text>
<text x="424.7" y="19.1">REV</text>
<text x="459.3" y="19.1">DESCRIPTION</text>
<text x="509.6" y="19.1">DATE</text>
<text x="532" y="19.1">APPRVD</text>
<text x="391.1" y="380.4">CONTRACT NO.</text>
<text x="391.1" y="395.5">DRAWN</text>
<text x="401.7" y="390.8">APPROVALS</text>
<text x="403.5" y="395.5">K. LINDAHL</text>
<text x="430.5" y="395.5">1/18/16</text>
<text x="431.2" y="390.9">DATE</text>
<text x="391.1" y="400.1">CHECKED</text>
<text x="391.1" y="404.6">APPROVED</text>
<text x="443.6" y="408.7">SIZE</text>
<text x="451.5" y="408.7">CAGE CODE</text>
<text x="480" y="408.7">DWG NO</text>
<text x="541.8" y="408.7">REV</text>
<text x="442.1" y="419.9">SCALE :</text>
<text x="453" y="419.9">NONE</text>
<text x="478.7" y="419.9">2-4-2016_9:43</text>
<text x="506.6" y="419.9">SHEET</text>
<text x="520" y="419.9">1</text>
<text x="528" y="419.9">OF</text>
<text x="537.5" y="419.9">4</text>
</g>
</svg>
